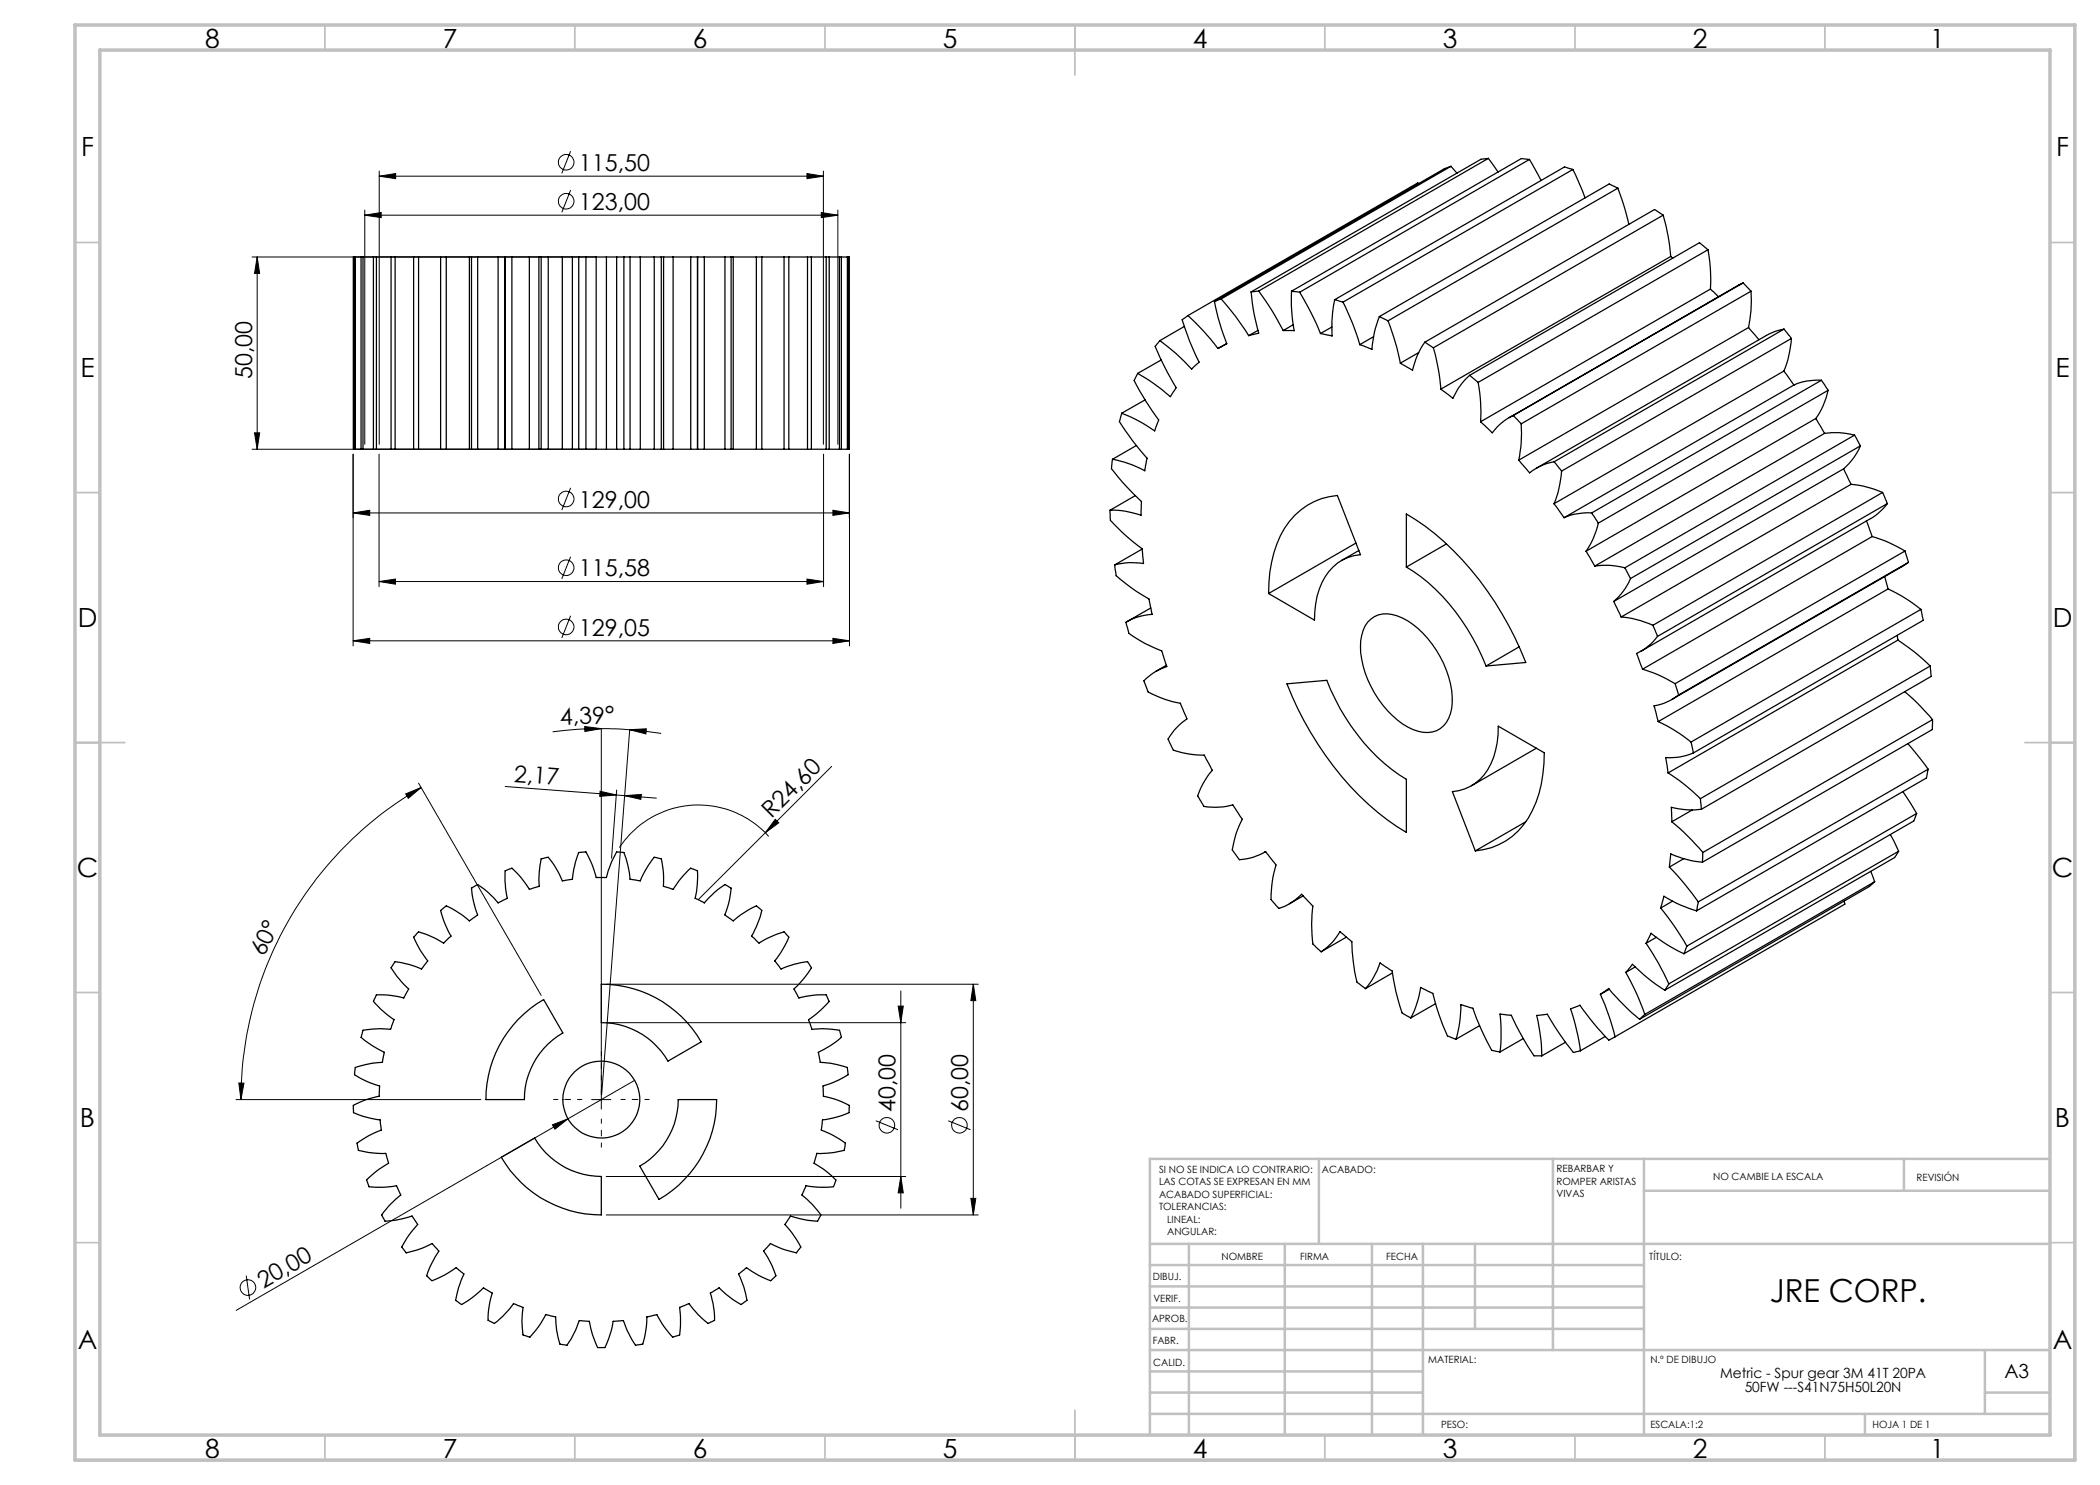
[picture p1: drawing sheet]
<svg xmlns="http://www.w3.org/2000/svg" width="420mm" height="297mm" viewBox="0 0 420 297" stroke-linecap="round" stroke-linejoin="round" font-family="sans-serif">
<g fill="none" stroke="#000" stroke-width=".25">
<path d="M283.7 36.7l-.1-.1-46 26.5M290.2 33.3l1.2 1.3M290.2 33.3l-1.3 .5-46 26.5M290.2 33.3l-46 26.5M297.7 31.7l1.9 2.7M297.7 31.7l-1.5 .2-46 26.5M297.7 31.7l-46 26.5M305.9 31.9l2.3 4.2M305.9 31.9l-1.6-.2-46 26.5M305.9 31.9l-46 26.6M314.6 33.9l2.4 5.7M314.6 33.9l-1.7-.5-46 26.5"/>
<path d="M314.6 33.9l-46 26.5M323.6 37.6l1.1 3.2 1.1 4.1M323.6 37.6l-1.8-.8-45.9 26.5M323.6 37.6l-46 26.6M70.9 51.4h.1M70.9 51.4h-.2v38.4h.2M70.9 51.4v38.4M71 51.4h1.2M71 51.4v38.4M72.2 51.4h.4M72.2 51.4v38.4M72.6 51.4h2.1"/>
<path d="M72.6 51.4v38.4M74.7 51.4h.6M74.7 51.4v38.4M75.3 51.4h2.9M75.3 51.4v38.4M78.2 51.4h.8M78.2 51.4v38.4M79 51.4h3.7M79 51.4v38.4M82.7 51.4h1M82.7 51.4v38.4M83.7 51.4h4.4"/>
<path d="M83.7 51.4v38.4M88.1 51.4h1.2M88.1 51.4v38.4M89.3 51.4h4.6M89.3 51.4v38.4M93.9 51.4h.4M93.9 51.4v38.4M94.3 51.4h1.2M94.3 51.4v38.4M95.5 51.4h4.1M95.5 51.4v38.4M99.6 51.4h1.4"/>
<path d="M99.6 51.4v38.4M101 51.4v38.4M101 51.4h.1M101 51.4h1.4M102.4 51.4h3.5M102.4 51.4v38.4M105.9 51.4h1.9M105.9 51.4v38.4M108.2 51.4h1.4M108.2 51.4h-.4v38.4h.4M108.2 51.4v38.4M109.6 51.4h2.9"/>
<path d="M109.6 51.4v38.4M112.5 51.4h2M112.5 51.4v38.4M114.5 51.4h1.2M114.5 51.4v38.4M115.7 51.4h1.5M115.7 51.4v38.4M117.2 51.4h2M117.2 51.4v38.4M119.2 51.4h2.1M119.2 51.4v38.4M121.3 51.4h2"/>
<path d="M121.3 51.4v38.4M123.3 51.4h1.5M123.3 51.4v38.4M124.8 51.4h1.2M124.8 51.4v38.4M126 51.4h2.1M126 51.4v38.4M128.1 51.4h2.7M128.1 51.4v38.4M130.8 51.4h1.5M130.8 51.4v38.4M132.3 51.4h.4"/>
<path d="M132.3 51.4v38.4M132.7 51.4h1.9M132.7 51.4v38.4M134.6 51.4h3.5M134.6 51.4v38.4M138.1 51.4h1.4M138.1 51.4v38.4M139.5 51.4h.1M139.5 51.4v38.4M139.5 51.4h1.4M140.9 51.4h4.1M140.9 51.4v38.4"/>
<path d="M145 51.4h1.2M145 51.4v38.4M146.2 51.4h.4M146.2 51.4v38.4M146.6 51.4h4.7M146.6 51.4v38.4M151.3 51.4h1.1M151.3 51.4v38.4M152.4 51.4h4.4M152.4 51.4v38.4M156.8 51.4h1M156.8 51.4v38.4"/>
<path d="M157.8 51.4h3.7M157.8 51.4v38.4M161.5 51.4h.8M161.5 51.4v38.4M162.3 51.4h2.9M162.3 51.4v38.4M165.2 51.4h.6M165.2 51.4v38.4M165.8 51.4h2.1M165.8 51.4v38.4M167.9 51.4h.4M167.9 51.4v38.4"/>
<path d="M168.3 51.4h1.2M168.3 51.4v38.4M169.5 51.4h.1M169.5 51.4v38.4M169.6 51.4h.3v38.4h-.3M169.6 51.4v38.4M244.2 59.8l-1.3 .5M244.2 59.8a48.2 48.2 0 0 1 5.5 7.3M250.2 58.4a41.5 41.5 0 0 0 1.5 8.2l-2 .5M251.7 58.2l-1.5 .2M251.7 58.2a56.8 56.8 0 0 1 4.9 7.9M258.3 58.2a35.4 35.4 0 0 0 .5 7.9h-2.2"/>
<path d="M258.3 58.2l1.6 .3M259.9 58.5a56.5 56.5 0 0 1 4.2 8.2M266.9 59.9a27.5 27.5 0 0 0-.5 7.3l-2.3-.5M266.9 59.9l1.7 .5M332.6 43a41.5 41.5 0 0 1 1.6 8.3M332.6 43l-1.7-1.1-45.9 26.5M332.6 43l-45.9 26.6M334.2 51.3l.4 .3M334.2 51.3l-46 26.5M341.6 49.9a32.6 32.6 0 0 1 .5 7.9M341.6 49.9l-1.7-1.4-46 26.6M341.6 49.9l-46 26.6"/>
<path d="M342.1 57.8l1.6 1.5M342.1 57.8l-46 26.5M348.6 56.6l1.6 1.6M348.6 56.6l-46.8 26.9M348.6 56.6l-46 26.5M350.2 58.2a25.8 25.8 0 0 1-.5 7.3M350.2 58.2l-46 26.6M227.5 74.7l-.7 1.4a53.8 53.8 0 0 0 4.9 7.9l-.8 2.2a29.2 29.2 0 0 0-6.6-3.5M229 80l-4.7 2.7M232 68.1l-1 1.2a61.9 61.9 0 0 0 4.2 8.2l-1.1 1.8a38.1 38.1 0 0 0-6.6-4.6M232.2 72l-4.7 2.7M236.9 65.3l-4.9 2.8"/>
<path d="M237.6 63.1l-1.2 .9a49.7 49.7 0 0 0 3.4 8.4l-1.5 1.4a39.6 39.6 0 0 0-6.3-5.7M242.9 60.3a47.9 47.9 0 0 0 2.5 8.5l-1.8 .9a47.7 47.7 0 0 0-6-6.6M245.3 68.7l-1.6 .9M251.6 66.1l-1.9 1M258.7 64.9l-2.1 1.2M266.4 65.4l-2.3 1.3M268.6 60.4a47.6 47.6 0 0 1 3.4 8.5M274.7 67.3l-2.7 1.6M275.9 63.3a20.3 20.3 0 0 0-1.5 6.6l-2.4-1M275.9 63.3l1.7 .9M277.6 64.2a50.4 50.4 0 0 1 2.5 8.4M283.7 70.5l-3.6 2.1"/>
<path d="M285 68.4a14.9 14.9 0 0 0-2.5 5.6l-2.4-1.4M285 68.4l1.7 1.2M286.7 69.6a41.5 41.5 0 0 1 1.5 8.2M293.9 75.1a13.5 13.5 0 0 0-3.3 4.6l-2.4-1.9M293.9 75.1l1.7 1.4M295.6 76.5a32.6 32.6 0 0 1 .5 7.8M349.7 65.5l2.1 2.4M349.7 65.5l-46 26.5M356.8 74.2l2 2.8M356.8 74.2l-46 26.5M356.8 65.8l1.5 1.9M356.8 65.8l-2 .6-1.5 .7-46 26.5"/>
<path d="M356.8 65.8l-46 26.6M358.3 67.7a21.1 21.1 0 0 1-1.5 6.5M358.3 67.7l-46 26.5M358.8 77l-46 26.5M364.3 76.1l1.3 2M364.3 76.1a11.4 11.4 0 0 0-5.5 .9M364.3 76.1l-46 26.5M365.6 78.1a14.7 14.7 0 0 1-2.5 5.6M365.6 78.1l-45.9 26.5M70.9 89.8h.1M71 89.8h1.2M72.2 89.8h.4"/>
<path d="M72.6 89.8h2.1M74.7 89.8h.6M75.3 89.8h2.9M78.2 89.8h.8M79 89.8h3.7M82.7 89.8h1M83.7 89.8h4.4M88.1 89.8h1.2M89.3 89.8h4.6M93.9 89.8h.4M94.3 89.8h1.2M95.5 89.8h4.1"/>
<path d="M99.6 89.8h1.4M101 89.8h.1M101 89.8h1.4M102.4 89.8h3.5M105.9 89.8h1.9M108.2 89.8h1.4M109.6 89.8h2.9M112.5 89.8h2M114.5 89.8h1.2M115.7 89.8h1.5M117.2 89.8h2M119.2 89.8h2.1"/>
<path d="M121.3 89.8h2M123.3 89.8h1.5M124.8 89.8h1.2M126 89.8h2.1M128.1 89.8h2.7M130.8 89.8h1.5M132.3 89.8h.4M132.7 89.8h1.9M134.6 89.8h3.5M138.1 89.8h1.4M139.5 89.8h.1M139.5 89.8h1.4"/>
<path d="M140.9 89.8h4.1M145 89.8h1.2M146.2 89.8h.4M146.6 89.8h4.7M151.3 89.8h1.1M152.4 89.8h4.4M156.8 89.8h1M157.8 89.8h3.7M161.5 89.8h.8M162.3 89.8h2.9M165.2 89.8h.6M165.8 89.8h2.1"/>
<path d="M167.9 89.8h.4M168.3 89.8h1.2M169.5 89.8h.1M222.5 91.9l-.2 1.8a50.2 50.2 0 0 0 6 6.6l-.1 2.7a16.5 16.5 0 0 0-6.2-.9M224.3 82.7l-.4 1.6a51.7 51.7 0 0 0 5.5 7.3l-.4 2.6a22.2 22.2 0 0 0-6.5-2.3M227 99.1l-5 3M227.3 89.1l-4.8 2.8M302.6 83.1a11 11 0 0 0-4.1 3.5l-2.4-2.3M302.6 83.1l1.6 1.7M303.7 92l2.2 2.6a10.9 10.9 0 0 1 4.9-2.2M304.2 84.8a25.8 25.8 0 0 1-.5 7.2M310.8 92.4l1.5 1.8"/>
<path d="M312.3 94.2a21.1 21.1 0 0 1-1.5 6.5M363.1 83.7l1.8 3M363.1 83.7l-45.9 26.5M364.9 86.7a14.6 14.6 0 0 1 6 .3M364.9 86.7l-45.9 26.5M368.7 93.8l1.5 3.1M368.7 93.8l-45.9 26.5M370.2 96.9a20.5 20.5 0 0 1 6.3 1.6M370.2 96.9l-46 26.5M370.9 87l1.2 2.2M370.9 87l-45.9 26.6M372.1 89.2a12.6 12.6 0 0 1-3.4 4.6"/>
<path d="M372.1 89.2l-46 26.5M376.5 98.5l1 2.2M376.5 98.5l-45.9 26.6M222 102.1l.1 2a41.7 41.7 0 0 0 6.3 5.6l.3 3a13.2 13.2 0 0 0-5.8 .3M222.9 113l.3 2.1a36.6 36.6 0 0 0 6.6 4.7l.6 3.1a11.8 11.8 0 0 0-5.2 1.6l.4 1.3a1.64 1.64 0 0 0 1 1.4l2.5 1.5 3.2 1.5 1.1 3.1a10.7 10.7 0 0 0-4.6 2.9l.5 1.3a1.61 1.61 0 0 0 1.1 1.3l2.5 1 3.2 .8 1.3 3.2a12.4 12.4 0 0 0-3.8 4l.6 1.4a1.46 1.46 0 0 0 1.3 1.1l2.3 .5 3 .2 1.7 3.1a15.5 15.5 0 0 0-3 5.1l.8 1.3a1.23 1.23 0 0 0 1.2 .9h3l2.1-.4 1.9 2.9a17.9 17.9 0 0 0-2 6.1l1.4 1.9a11 11 0 0 0 5.2-1.6M228.4 109.8l-5.5 3.2M259 103a13.5 13.5 0 0 1 8.5-3.9l4.6 11.8a9.3 9.3 0 0 0-8.3 7 19.1 19.1 0 0 0-.9 6.1l-9.2-5.3a23.2 23.2 0 0 1 4.2-14.4zM271.2 108.6l-17.5 10.1M271.8 110.1l-3.5 2M281.3 113.4a39.8 39.8 0 0 1 15.9 19.8M281.3 113.4v-10.6a55.2 55.2 0 0 1 19.1 20 63.7 63.7 0 0 1 4.8 9.7l-8 .7M289.3 108.8l-8 4.6"/>
<path d="M310.8 100.7l2 2.8M317.2 110.2l1.8 3M318.3 102.6a12.6 12.6 0 0 0-5.5 .9M318.3 102.6l1.4 2M319 113.2a14.6 14.6 0 0 1 6 .4M319.7 104.6a15.6 15.6 0 0 1-2.5 5.6M325 113.6l1.1 2.1M326.1 115.7a12.6 12.6 0 0 1-3.3 4.6M373.3 104.2l1.1 3.1M374.4 107.3a26.4 26.4 0 0 1 6.6 2.9M374.4 107.3l-45.9 26.5M376.9 115.3l.7 2.5"/>
<path d="M377.5 100.7l-.9 1.1-2.1 1.7-46.3 26.8M377.5 100.7l-46 26.6M377.6 117.8a31.3 31.3 0 0 1 6.6 4.1M377.6 117.8l-46 26.5M381 110.2l.7 2.3M381 110.2l-46 26.5M381.7 112.5l-1.1 .7-46.2 26.7M381.7 112.5l-46 26.5M230.2 121.6l-4.8 2.8M233.3 133.1l-2.1 1.2M257.4 136.8l8-.7a41.6 41.6 0 0 0 14.4 18.8l1.5 1v10.6a57 57 0 0 1-20.5-22.4l-1.3-2.4zM273.5 124.4a5 5 0 0 1 6-1.2 18 18 0 0 1 9.2 9.5 15 15 0 0 1 1.4 10 4.9 4.9 0 0 1-6.5 3.6 16 16 0 0 1-8.7-7.7 17.1 17.1 0 0 1-2.6-11.5l.7-1.9z"/>
<path d="M303.8 129.4l-6.6 3.8M322.8 120.3l1.4 3.1M324.2 123.4a19.9 19.9 0 0 1 6.4 1.7M328.5 133.8a27 27 0 0 1 6.5 2.9M330.6 125.1l.9 2.2M331.5 127.3a11.4 11.4 0 0 1-4.2 3.4l1.2 3.1M335 136.7l.7 2.3M335.7 139a11.2 11.2 0 0 1-4.9 2.2l.8 3.1M379.4 127.1l.2 .9M379.6 128a40.5 40.5 0 0 1 6.4 5.2M379.6 128l-46 26.6M381 138.4a41 41 0 0 1 5.5 5.5"/>
<path d="M384.2 121.9l.4 2.2-45.9 26.5M384.2 121.9l-46 26.5M386 133.2l.2 2.1-45.9 26.6M386 133.2l-45.9 26.5M299.6 145.2l9.3 5.4a23.1 23.1 0 0 1-4.2 14.4 13.4 13.4 0 0 1-9.6 5.2l-4.6-11.9a9.5 9.5 0 0 0 8.2-6.9 18.3 18.3 0 0 0 .9-6.2zM307.3 149.6l-13 7.6M331.6 144.3a31.3 31.3 0 0 1 6.6 4.1M333.6 154.6a37.8 37.8 0 0 1 6.5 5.1M338.2 148.4l.5 2.2M338.7 150.6a11.7 11.7 0 0 1-5.5 .9l.4 3.1M340.1 159.7l.2 2.2M380.6 158.3l2.7 4.4"/>
<path d="M381.6 148.7l4 5.1M385.6 153.8l-.3 1.8-46 26.6M385.6 153.8l-45.9 26.6M386.5 143.9v2l-46 26.5M386.5 143.9l-45.9 26.6M253.1 170.3l2.1 2.7a22.7 22.7 0 0 0-1 6.9l1.6 1.8a11.2 11.2 0 0 0 4.5-2.8l2.3 2.3a29.2 29.2 0 0 0 0 7.6l1.6 1.6M253.1 170.3l-.2 .2M260.6 179.2l-2.7 1.6M305.2 164.4l-10.1 5.8M333.9 173.4a56 56 0 0 1 5.8 7M334.4 164.4a47.7 47.7 0 0 1 6.2 6.1M336.8 171.7l-2.9 1.7"/>
<path d="M338.5 162l-4.1 2.4M340.3 161.9a15.7 15.7 0 0 1-6-.4l.1 2.9M340.5 172.4a19.9 19.9 0 0 1-6.3-1.6l-.3 2.6M340.6 170.5l-.1 1.9M374.2 174.3l.7 2.1M374.9 176.4l-1 .9-46 26.6M374.9 176.4l-45.9 26.5M378.1 166.9l1.6 3.3M379.7 170.2l-.8 1.3-45.9 26.5M379.7 170.2l-45.9 26.6M383.3 162.7l-.6 1.5-45.9 26.5M383.3 162.7l-45.9 26.5"/>
<path d="M83.3 186.8l.4-.4 1.3 .4 1.9 .8 1.8 1 1.5-1.4-1.2-2.5-.9-2.6 .7-.6 .5-.3 1.2 .6 1.8 1.1 1.6 1.3 1.6-1.2-.8-2.6-.4-2.8 1.2-.7 2.2 1.7 1.9 2 1.9-.9-.5-3.5v-2l1.4-.6 1.9 2 1.6 2.3 1.9-.6v-2.8l.4-2.7 1.4-.4 1.3 1.7 1.6 3.1 2-.3 .3-2.1 .7-2.6 .2-.7 .8-.1h.7l1.2 2.5 .8 2.6h2.1l1.1-3.3 .9-1.8h.8l.7 .1 .2 .7 .9 3.3 .1 1.4 2.1 .3 1.5-3.1 1.2-1.7 1.5 .4 .4 2.7v2.8l1.9 .6 1.6-2.3 1.9-2 1.4 .6v2.7l-.5 2.8 1.9 .9 1.9-2 2.2-1.7 1.2 .7-.4 2.8-.8 2.6 1.6 1.2 1.7-1.3 3-1.7 .8 .7 .3 .2-.4 1.3-.7 1.9-1 1.9 1.5 1.4 1.8-1 3.2-1.2 1 1-1.6 3.1-1.3 1.7 1.1 1.4 .2 .2 2.6-.9 2.7-.6 .1 .2 .7 1.1-1.6 2.2-1.9 2 1 1.8 2.7-.5 2.7-.1 .6 1.3-1.9 1.9-2.2 1.7 .7 2 2.1-.2 3.4 .4 .4 1.4-2.2 1.6-2.4 1.4 .3 2 2.1 .2 3.4 .8 .1 1.3v.1l-1.8 1.1-3.2 1.2 .1 2 2.6 .8 2.6 1.1-.1 1.4-2.6 .9-2.7 .6-.2 2 2.5 1.2 2.3 1.4-.3 1.5-2 .4-3.5 .2-.5 2 1.8 1 2.1 1.8 .5 .5-.2 .7-.3 .6-.7 .1h-2.7l-2.1-.3-.8 1.9 2 1.8 1.8 2.2-.7 1.3-2.1-.3-3.3-.8-1.1 1.7 1.3 1.6 1.9 2.9-.9 1.2-2.7-.8-2.5-1.1-1.4 1.5 1.4 2.4 1.1 2.6-1.1 .9-2.5-1.1-2.3-1.5-1.6 1.3 1.1 2.6 .6 2.7-1.2 .8-1.8-1.1-2.6-2.2-1.7 1 .7 3.4 .1 2.1-1.3 .6-2-1.8-1.8-2.2-1.9 .8 .2 2.1-.2 3.4-1.4 .4-1.7-2.1-1.4-2.4-2 .5-.1 2.1-.6 2.7-.1 .6-.8 .2-.7 .1-1.7-3-.7-2-2.1 .2-.4 2-1.2 3.2h-1.5l-1-2.6-.6-2.6-2-.2-.8 2-1.7 3-1.4-.3-.7-2.7-.2-2.7-1.5-.4-.5-.1-1.4 2.4-1.7 2.1-1.4-.4-.2-2.8 .2-2.7-1.9-.8-2.2 2.6-1.6 1.4-1-.5-.3-.1v-1.4l.3-2.1 .6-2-1.8-1-2.1 1.8-2.3 1.5-1.2-.8 .7-2.7 1-2.6-1.6-1.3-2.3 1.5-1.9 .9-.6 .2-.4-.3-.7-.6 .2-.7 .9-1.9 1.4-2.4-1.4-1.5-2.5 1.1-2.7 .8-.8-1.2 1.4-2.4 1.7-2.1-1.1-1.7-3.3 .8-2.1 .3-.7-1.3 1.8-2.2 2.1-1.8-.9-1.9-2.7 .4-2.8-.2-.5-1.3 2.1-1.8 2.3-1.5-.5-2-3.5-.2-2-.4-.2-.9-.1-.6 .6-.4 1.7-1 2.6-1.2-.3-2-2-.4-2.6-.8-.7-.3v-.7v-.7l.6-.3 1.9-.8 2.6-.8 .1-2-2.6-1-2.4-1.3 .1-.9v-.5l.7-.2 2.7-.6 2.1-.2 .4-2-2.5-1.4-2.2-1.6 .4-1.4 3.5-.4 2 .2 .7-2-2.7-2.1-1.4-1.5 .6-1.3 2.7 .1 2.8 .5 .7-1.3 .2-.5-2.3-2.5-1.2-1.7 .8-1.3 2.7 .6 2.6 .9 1.2-1.6-1.5-2.3-1.3-2.5zM120.3 196.8a22.9 22.9 0 0 1 19.9 11.6l-6.6 3.8a15.3 15.3 0 0 0-13.3-7.7zM264.2 190.4a11.5 11.5 0 0 0 3.8-4.1l2.4 2a38.4 38.4 0 0 0 1 8.1l1.7 1.3M269.3 187.4l-5.1 3M273.1 197.7a15.2 15.2 0 0 0 2.9-5.1l2.4 1.6a40.1 40.1 0 0 0 2 8.4l1.8 1M278.5 194.6l-5.4 3.1M320.1 198.9l1.6-1.2a47.8 47.8 0 0 0 6.2 6.2M320.1 198.9a48 48 0 0 1 2.9 8.5M321.8 197.9l-1.7 1M325.2 194.5l1.3-1.6a35.9 35.9 0 0 0 6.5 5.1M325.2 194.5a48 48 0 0 1 3.8 8.4M327 193.4l-1.8 1.1"/>
<path d="M329.2 188.7l1-2a30.3 30.3 0 0 0 6.6 4M329.2 188.7a49.1 49.1 0 0 1 4.6 8.1M331.3 187.5l-2.1 1.2M332.1 181.6l.7-2.4a25.5 25.5 0 0 0 6.5 3M332.1 181.6a54.5 54.5 0 0 1 5.3 7.6M333.8 196.8l-.8 1.2M334.5 180.2l-2.4 1.4M337.4 189.2l-.6 1.5M339.7 180.4l-.4 1.8M368.8 180.2l.2 .6-46 26.6M103.6 203.9a23 23 0 0 1 5.1-4l3.9 6.7a15.3 15.3 0 0 0-7.7 13.3h-7.7a23 23 0 0 1 6.4-16zM135.6 219.9h7.7a23.1 23.1 0 0 1-11.5 20l-3.8-6.7a15.4 15.4 0 0 0 7.6-13.3z"/>
<path d="M282.2 203.6a19 19 0 0 0 1.9-6.1l2.5 1.2a48 48 0 0 0 2.9 8.5l1.7 .7M287.1 200.7l-4.9 2.9M291.2 207.9a22.7 22.7 0 0 0 1-7l2.4 .7a53.8 53.8 0 0 0 3.7 8.5l1.7 .3M295.9 205.1l-4.7 2.8M300 210.4a34 34 0 0 0 0-7.6l2.3 .3a57 57 0 0 0 4.5 8.1h1.6M304.7 207.7l-4.7 2.7M313.1 208.5l-4.7 2.7M316.1 210.1l-1.4 .4a57.7 57.7 0 0 1-5.2-7.7l-2.2 .3a38.4 38.4 0 0 1 1.1 8.1M321.1 207.3l-5 2.8M323 207.4l-1.2 .6a53.1 53.1 0 0 1-5.8-7l-1.9 .8a49 49 0 0 1 2 8.3M329 202.9l-1.1 1M100.3 231.5l6.6-3.9a15.5 15.5 0 0 0 13.4 7.7v7.7a23.2 23.2 0 0 1-20-11.5z"/>
<circle cx="120.3" cy="219.9" r="7.7"/>
</g>
<g fill="none" stroke="#000" stroke-width=".2">
<path d="M75.8 35.2l3.3-.5v1zM75.8 34.2v54.7M75.8 35.2h88.9M114.1 30.2l-1.7 4.5M114.1 38l-1.7 4.5M161.4 34.7l3.3 .5-3.3 .5zM164.7 34.2v54.7M50.4 51.4h68.9M51.4 51.4l.5 3.3h-1zM51.4 51.4v38.4M73 43l3.2-.5v1zM73 42v46.9"/>
<path d="M73 43h94.6M164.3 42.5l3.3 .5-3.3 .5zM167.6 42v46.9M50.4 89.8h68.9M50.9 86.6h1l-.5 3.2zM70.6 90.8v38.4M75.8 90.8v26.5M114.1 97.6l-1.7 4.4M164.7 90.8v26.5M169.9 90.8v12.8M169.9 90.8v38.4M70.6 102.6l3.3-.5v1z"/>
<path d="M70.6 102.6h99.3M75.8 116.3l3.3-.5v1zM75.8 116.3h88.9M114.1 111.3l-1.7 4.5M161.4 115.8l3.3 .5-3.3 .5zM166.6 102.1l3.3 .5-3.3 .5zM70.6 128.2l3.3-.5v1zM70.6 128.2h99.3M114.1 123.2l-1.7 4.4M166.6 127.7l3.3 .5-3.3 .5zM81.1 158.8l3.1-1.3-2.5 2.2zM83.7 156.6l24.5 42.5"/>
<path d="M84.2 157.5a72.1 72.1 0 0 0-36 62.4M101 157.3l22.3 1.7M116.9 145.3l3.4 .4-3.3 .6zM120 158.3l3.3 .7-3.4 .3zM120.3 145.7l5.6 .2M120.3 145.7a67.7 67.7 0 0 0-9.8 .7M120.3 145.7v76.1M123.3 159l1.6 .1M123.3 158l-1 13.7M124.9 159.1l3.4-.2-.1 1zM124.9 159.1l6.4 .5M125.9 145.9l3.4-.1-.1 1z"/>
<path d="M125.9 145.9l6.3 .8M125.9 145.9l-5.6 73M166.3 153.3l-26.6 26.6M153.7 167.3a18.9 18.9 0 0 0-29.8 2.2M155 163.9l.8 .7-2.7 1.9zM121.2 196.8h74.5M180.2 198.2v43.4M194.7 196.8l.5 3.3h-1zM194.7 196.8v46.2M47.2 219.9h49M47.8 216.6h1l-.6 3.3zM118.3 219.9h3.9"/>
<path d="M121.2 204.5h60M126.9 216.1l-13.3 7.7M179.6 201.2h1.1l-.5 3.3zM110.5 225l3.1-1.2-2.6 2zM113.6 223.8l-66.4 38.3M121.2 235.3h60M175.2 224.2l4.4 1.8M180.2 235.3l.5 3.3h-1.1zM189.7 224.2l4.4 1.8M194.2 239.7h1l-.5 3.3zM49.2 255.1l.7 4.8M121.2 243h74.5"/>
<circle cx="113.2" cy="32.4" r="1.55"/>
<circle cx="113.2" cy="40.2" r="1.55"/>
<circle cx="113.2" cy="99.8" r="1.55"/>
<circle cx="113.2" cy="113.5" r="1.55"/>
<circle cx="113.2" cy="125.4" r="1.56"/>
<circle cx="177.4" cy="225.1" r="1.55"/>
<circle cx="191.9" cy="225.1" r="1.56"/>
<circle cx="49.6" cy="257.5" r="1.56"/>
</g>
<path d="M116.4 219.9h-5.7M120.3 216v-5.7M124.1 219.9h5.8M120.3 223.7v5.8" fill="none" stroke="#000" stroke-width=".2" stroke-dasharray="15.2 1.3 1.3 1.3" stroke-dashoffset="14.3" stroke-linecap="butt"/>
<g fill="none" stroke="#c0c0c0" stroke-width=".35">
<path d="M65 5v5M115 5v5M165 5v5M215 5v10M265 5v5M315 5v5M365 5v5M15 48.5h5M410 48.5h5M15 98.5h5M410 98.5h5M15 148.5h10"/>
<path d="M405 148.5h10M15 198.5h5M410 198.5h5M15 248.5h5M410 248.5h5M65 287v5M115 287v5M165 287v5M215 282v10M265 287v5M315 287v5M365 287v5"/>
</g>
<g fill="none" stroke="#c0c0c0" stroke-width=".5">
<path d="M263.8 231.8v17M310.6 231.8v38.2M328.8 231.8v55.2M328.8 238.2h81.2M380.8 231.8v6.4M410 231.8h-180v55.2M230 248.8h180M230 257.3h98.8M230 253h98.8M237.8 248.8v38.2M257 248.8v38.2M274.4 248.8v38.2"/>
<path d="M284.6 248.8v38.2M295 248.8v17M230 265.8h98.8M230 261.5h98.8M230 278.5h54.6M230 274.3h54.6M230 270h180M397 278.5h13M397 270v12.8M230 282.8h180M373 282.8v4.2"/>
</g>
<path d="M15 5h400v287h-400zM20 10h390v277h-390z" fill="none" stroke="#c0c0c0" stroke-width=".7"/>
<g fill="#000">
<path d="M155 163.9l.8 .7-2.7 1.9zM110.5 225l3.1-1.2-2.6 2z"/>
<path d="M161.4 34.7l3.3 .5-3.3 .5zM75.8 35.2l3.3-.5v1z"/>
<path d="M51.4 51.4l.5 3.3h-1zM50.9 86.6h1l-.5 3.2z"/>
<path d="M75.8 116.3l3.3-.5v1zM161.4 115.8l3.3 .5-3.3 .5z"/>
<path d="M166.6 102.1l3.3 .5-3.3 .5zM70.6 102.6l3.3-.5v1zM164.3 42.5l3.3 .5-3.3 .5zM73 43l3.2-.5v1z"/>
<path d="M70.6 128.2l3.3-.5v1zM166.6 127.7l3.3 .5-3.3 .5z"/>
<path d="M81.1 158.8l3.1-1.3-2.5 2.2zM47.8 216.6h1l-.6 3.3z"/>
<path d="M116.9 145.3l.1 1 3.3-.6zM125.9 145.9l3.3 .9 .1-1z"/>
<path d="M120 158.3l3.3 .7-3.4 .3zM124.9 159.1l3.4-.2-.1 1z"/>
<path d="M194.2 239.7h1l-.5 3.3zM194.7 196.8l.5 3.3h-1zM180.2 235.3l.5 3.3h-1.1zM179.6 201.2h1.1l-.5 3.3z"/>
</g>
<text font-size="6.3" x="354" y="260.4">JRE CORP.</text>
<g font-size="5.3">
<text x="41" y="9.5">8</text>
<text x="88.5" y="9.5">7</text>
<text x="138.5" y="9.5">6</text>
<text x="188.5" y="9.5">5</text>
<text x="238.5" y="9.5">4</text>
<text x="288.5" y="9.5">3</text>
<text x="338.5" y="9.5">2</text>
<text x="386" y="9.5">1</text>
<text x="16.2" y="31.2">F</text>
<text x="411.2" y="31.2">F</text>
<text x="16.1" y="75.5">E</text>
<text x="411.1" y="75.5">E</text>
<text x="15.5" y="125.5">D</text>
<text x="410.5" y="125.5">D</text>
<text x="15.4" y="175.5">C</text>
<text x="410.4" y="175.5">C</text>
<text x="16" y="225.5">B</text>
<text x="411" y="225.5">B</text>
<text x="15.5" y="269.7">A</text>
<text x="410.5" y="269.7">A</text>
<text x="41" y="291.5">8</text>
<text x="88.5" y="291.5">7</text>
<text x="138.5" y="291.5">6</text>
<text x="188.5" y="291.5">5</text>
<text x="238.5" y="291.5">4</text>
<text x="288.5" y="291.5">3</text>
<text x="338.5" y="291.5">2</text>
<text x="386" y="291.5">1</text>
</g>
<g font-size="4.7">
<text x="115.8" y="34.2">115,50</text>
<text x="115.8" y="42">123,00</text>
<text x="50.4" y="75.8" transform="rotate(-90 50.4 75.8)">50,00</text>
<text x="115.8" y="101.5">129,00</text>
<text x="115.8" y="115.3">115,58</text>
<text x="115.8" y="127.1">129,05</text>
<text x="112" y="144.9" transform="rotate(-2 112 144.9)">4,39°</text>
<text x="102.7" y="156.4" transform="rotate(4 102.7 156.4)">2,17</text>
<text x="154.3" y="163.9" transform="rotate(-45 154.3 163.9)">R24,60</text>
<text x="52.9" y="191.5" transform="rotate(-64 52.9 191.5)">60°</text>
<text x="179.1" y="222.5" transform="rotate(-90 179.1 222.5)">40,00</text>
<text x="193.6" y="222.5" transform="rotate(-90 193.6 222.5)">60,00</text>
<text x="52.7" y="257.7" transform="rotate(-30 52.7 257.7)">20,00</text>
</g>
<text font-size="3.9" x="400.9" y="275.5">A3</text>
<g font-size="2.8">
<text x="344" y="275.7">Metric - Spur gear 3M 41T 20PA</text>
<text x="348.9" y="278.5">50FW ---S41N75H50L20N</text>
</g>
<g font-size="2">
<text x="231.8" y="234.6">SI NO SE INDICA LO CONTRARIO:</text>
<text x="231.8" y="237.1">LAS COTAS SE EXPRESAN EN MM</text>
<text x="231.8" y="239.6">ACABADO SUPERFICIAL:</text>
<text x="264.4" y="234.6">ACABADO:</text>
<text x="311.3" y="234.5">REBARBAR Y</text>
<text x="311.3" y="237">ROMPER ARISTAS</text>
<text x="311.3" y="239.5">VIVAS</text>
<text x="342.6" y="236">NO CAMBIE LA ESCALA</text>
<text x="383.3" y="236.2">REVISIÓN</text>
<text x="231.8" y="242.1">TOLERANCIAS:</text>
<text x="233.4" y="244.6">LINEAL:</text>
<text x="233.4" y="247.1">ANGULAR:</text>
<text x="244.3" y="252">NOMBRE</text>
<text x="260" y="251.9">FIRMA</text>
<text x="277.2" y="251.9">FECHA</text>
<text x="329.9" y="251.9">TÍTULO:</text>
<text x="230.6" y="256.1">DIBUJ.</text>
<text x="230.7" y="260.3">VERIF.</text>
<text x="230.4" y="264.4">APROB.</text>
<text x="230.5" y="268.8">FABR.</text>
<text x="230.7" y="273.1">CALID.</text>
<text x="285.6" y="272.5">MATERIAL:</text>
<text x="330.1" y="272.5">N.º DE DIBUJO</text>
<text x="288.2" y="285.6">PESO:</text>
<text x="330.1" y="285.6">ESCALA:1:2</text>
<text x="374.5" y="285.6">HOJA 1 DE 1</text>
</g>
</svg>
